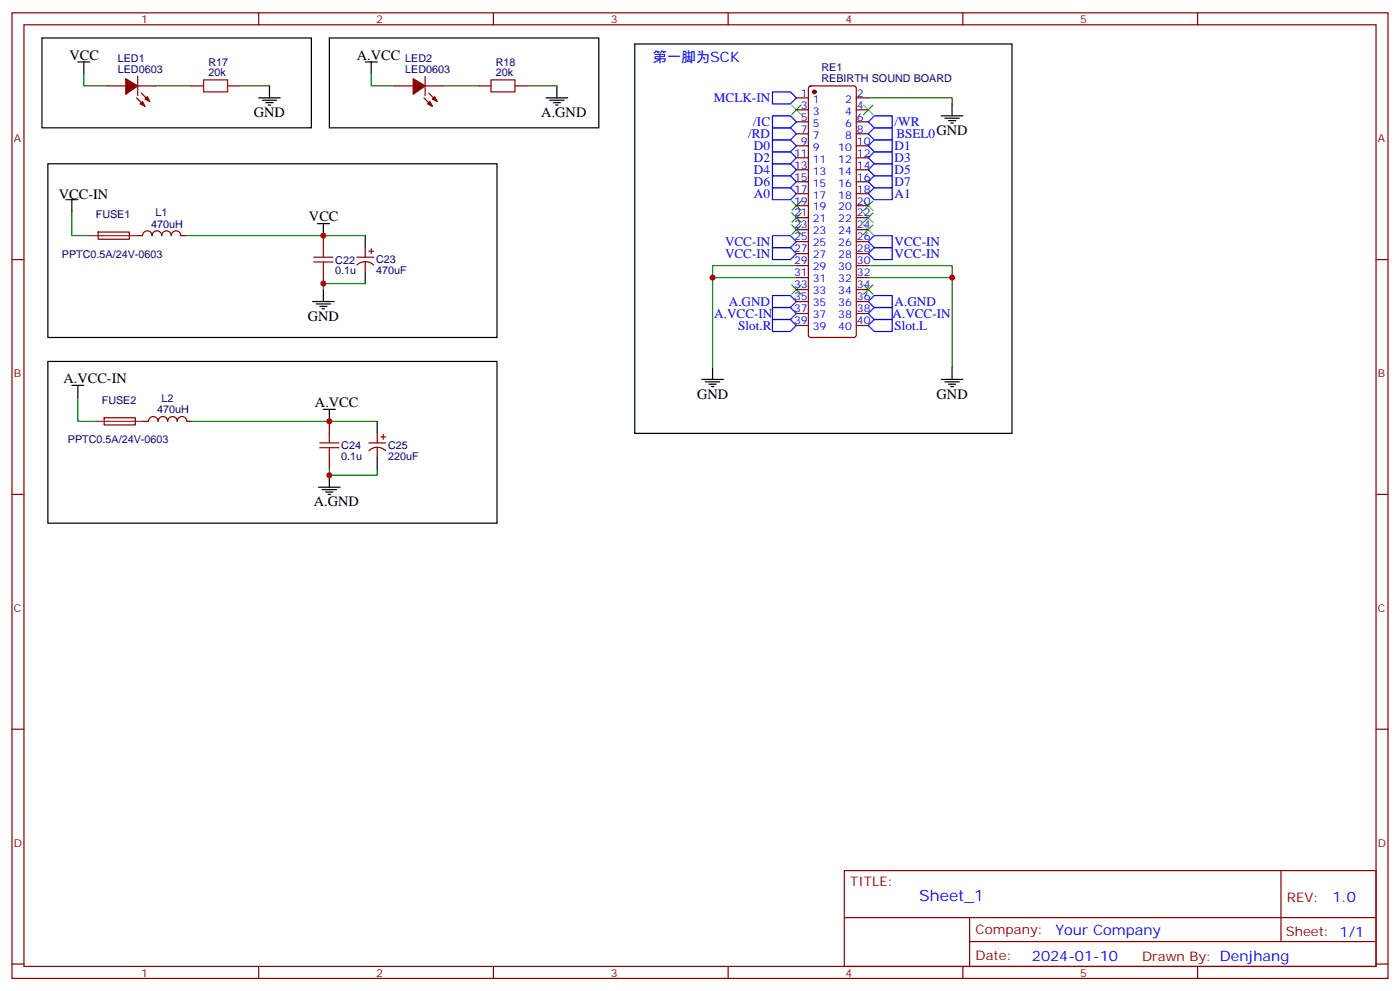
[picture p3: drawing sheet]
<svg xmlns="http://www.w3.org/2000/svg" width="412mm" height="292mm" viewBox="0 0 412 292" stroke-linecap="round" stroke-linejoin="round" font-family="sans-serif">
<g fill="none" stroke="#870000" stroke-width=".35">
<path d="M3.5 3.8h405.4v284.3h-405.4zM7.1 7.3h398.2v277.3h-398.2zM76.2 3.8v3.5M145.3 3.8v3.5M214.5 3.8v3.5M283.6 3.8v3.5M352.8 3.8v3.5M31.7 25.3h5.3M40.2 28.8l2.5 2.5M40.6 25.3h5.3M40.6 22.5v5.6M41.6 27.4l2.5 2.5"/>
<path d="M56.4 25.3h3.6M67 25.3h3.6M116.4 25.3h5.3M124.9 28.8l2.5 2.5M125.2 25.3h5.3M125.2 22.5v5.6M126.3 27.4l2.5 2.5M141.1 25.3h3.5M151.7 25.3h3.5M234.6 28.8h3.5M234.6 32.3h3.5M234.6 35.9h3.5"/>
<path d="M234.6 39.4h3.5M238.4 25.5l.4-.2h12.7l.5 .2 .2 .5v72.7l-.2 .5-.5 .2h-12.7l-.5-.3-.2-.4v-72.7zM252.2 28.8h3.6M252.2 32.3h3.6M252.2 35.9h3.6M252.2 39.4h3.6M234.6 42.9h3.5M234.6 46.5h3.5M234.6 50h3.5M234.6 53.5h3.5M234.6 57h3.5M252.2 42.9h3.6"/>
<path d="M252.2 46.5h3.6M252.2 50h3.6M252.2 53.5h3.6M252.2 57h3.6M3.5 76.4h3.6M28.9 68.3h9.2v2.1h-9.1zM40.6 69.4h1.4a1.41 1.41 0 0 1 1.4-1.4 1.41 1.41 0 0 1 1.4 1.4 1.41 1.41 0 0 1 1.4-1.4 1.41 1.41 0 0 1 1.4 1.4 1.41 1.41 0 0 1 1.4-1.4 1.41 1.41 0 0 1 1.4 1.4 1.41 1.41 0 0 1 1.5-1.4 1.41 1.41 0 0 1 1.4 1.4h1.4M95.2 69.4v3.5M95.2 80v3.5M105.1 75.7h5M105.2 78a3.5 3.5 0 0 1 4.9 0M107.6 72.9v2.8"/>
<path d="M107.6 77.2v2.8M108.7 74h1.4M109.4 73.3v1.4M234.6 78.2h3.5M234.6 74.7h3.5M234.6 71.2h3.5M234.6 67.6h3.5M234.6 60.6h3.5M234.6 64.1h3.5M252.2 78.2h3.6M252.2 74.7h3.6M252.2 71.2h3.6"/>
<path d="M252.2 67.6h3.6M252.2 60.6h3.6M252.2 64.1h3.6M405.3 76.4h3.6M234.6 95.8h3.5M234.6 92.3h3.5M234.6 88.8h3.5M234.6 85.3h3.5M234.6 81.7h3.5M252.2 95.8h3.6M252.2 92.3h3.6M252.2 88.8h3.6"/>
<path d="M252.2 85.3h3.6M252.2 81.7h3.6M30.7 123h9.1l.1 2.1h-9.2zM42.3 124.1h1.4a1.41 1.41 0 0 1 1.5-1.4 1.41 1.41 0 0 1 1.4 1.4 1.41 1.41 0 0 1 1.4-1.4 1.41 1.41 0 0 1 1.4 1.4 1.41 1.41 0 0 1 1.4-1.4 1.41 1.41 0 0 1 1.4 1.4 1.41 1.41 0 0 1 1.4-1.4 1.41 1.41 0 0 1 1.4 1.4h1.4M97 124.1v3.5M97 134.7v3.5M108.7 130.4h4.9M108.7 132.7a3.5 3.5 0 0 1 4.9 0M111.1 127.6v2.8M111.1 131.8v2.9M112.2 128.7h1.4M112.9 128v1.4"/>
<path d="M3.5 145.6h3.6M405.3 145.6h3.6M3.5 214.7h3.6M405.3 214.7h3.6M248.7 256.4h156.6v28.2h-156.6zM377.3 256.4v20.9M248.7 270.2h156.5M285.6 277.3h119.6M285.6 270.2v14.1M3.5 283.9h3.6M76.2 284.6v3.5M145.3 284.6v3.5"/>
<path d="M214.5 284.6v3.5M283.6 284.6v3.5M352.8 284.6v3.5M405.3 283.9h3.6"/>
</g>
<g fill="none" stroke="#000" stroke-width=".35">
<path d="M12.3 11.2h79.4v26.4h-79.4zM22.9 18.2h3.6M24.7 18.2v3.6M97 11.2h79.4v26.4h-79.4zM107.6 18.2h3.5M109.4 18.2v3.6M187 12.9h111.1v114.7h-111.1zM76.2 28.8h6.3M77.3 29.5h4.2M78.3 30.2h2.1M79 30.9h.7M79.4 25.3v3.5"/>
<path d="M160.9 28.8h6.3M161.9 29.5h4.3M163 30.2h2.1M163.7 30.9h.7M164 25.3v3.5M277.3 34.1h6.3M278.3 34.8h4.3M279.4 35.5h2.1M280.1 36.2h.7M280.5 30.6v3.5M14.1 48.2h132.3v51.2h-132.3zM19.4 58.8h3.5"/>
<path d="M21.2 58.8v3.5M93.5 65.9h3.5M95.2 65.9v3.5M107.6 69.4v3.5M107.6 80v3.5M92.1 88.8h6.3M93.1 89.5h4.3M94.2 90.2h2.1M94.9 90.9h.7M95.2 85.3v3.5M14.1 106.4h132.3v47.7h-132.3zM21.2 113.5h3.5"/>
<path d="M22.9 113.5v3.5M206.7 111.7h6.4M207.8 112.4h4.2M208.8 113.1h2.2M209.5 113.8h.8M209.9 108.2v3.5M277.3 111.7h6.3M278.3 112.4h4.3M279.4 113.1h2.1M280.1 113.8h.7M280.5 108.2v3.5M95.2 120.5h3.6"/>
<path d="M97 120.5v3.6M97 139.9v3.6M111.1 124.1v3.5M111.1 134.7v3.5M93.8 143.5h6.4M94.9 144.2h4.2M96 144.9h2.1M96.7 145.6h.7"/>
</g>
<g fill="none" stroke="#008700" stroke-width=".35">
<path d="M24.7 21.8v3.5h7M45.9 25.3h10.5M70.6 25.3h8.8M109.4 21.8v3.5h7M130.5 25.3h10.6M155.2 25.3h8.8M255.8 28.8h24.7v1.8M21.2 62.3v7.1h5.3M54.7 69.4h52.9M234.6 78.2h-24.7v30M255.8 78.2h24.7v30M107.6 83.5h-12.4v1.8"/>
<path d="M209.9 81.7h24.7M255.8 81.7h24.7M22.9 117v7.1h5.3M56.4 124.1h54.7M97 138.2v1.7h14.1v-1.7"/>
</g>
<g fill="none" stroke="#00f" stroke-width=".35">
<path d="M227.5 27.1h5.3l1.8 1.7-1.8 1.8h-5.3zM227.5 34.1h5.3l1.8 1.8-1.8 1.7h-5.3zM227.5 37.6h5.3l1.8 1.8-1.8 1.8h-5.3zM255.8 35.9l1.7-1.8h5.3v3.5h-5.3zM257.5 37.6h5.3v3.6h-5.3l-1.7-1.8zM227.5 41.2h5.3l1.8 1.7-1.8 1.8h-5.3zM227.5 44.7h5.3l1.8 1.8-1.8 1.7h-5.3zM227.5 48.2h5.3l1.8 1.8-1.8 1.8h-5.3zM227.5 51.8h5.3l1.8 1.7-1.8 1.8h-5.3zM227.5 55.3h5.3l1.8 1.7-1.8 1.8h-5.3zM255.8 42.9l1.7-1.7h5.3v3.5h-5.3zM255.8 50l1.7-1.8h5.3v3.6h-5.3z"/>
<path d="M257.5 55.3h5.3v3.5h-5.3l-1.7-1.8zM257.5 44.7h5.3v3.5h-5.3l-1.7-1.7zM257.5 51.8h5.3v3.5h-5.3l-1.7-1.8zM227.5 69.4h5.3l1.8 1.8-1.8 1.7h-5.3zM227.5 72.9h5.3l1.8 1.8-1.8 1.7h-5.3zM255.8 74.7l1.7-1.8h5.3v3.5h-5.3zM257.5 69.4h5.3v3.5h-5.3l-1.7-1.7zM227.5 87h5.3l1.8 1.8-1.8 1.8h-5.3zM227.5 90.6h5.3l1.8 1.7-1.8 1.8h-5.3zM227.5 94.1h5.3l1.8 1.7-1.8 1.8h-5.3zM255.8 95.8l1.7-1.7h5.3v3.5h-5.3zM255.8 92.3l1.7-1.7h5.3v3.5h-5.3z"/>
<path d="M257.5 87h5.3v3.6h-5.3l-1.7-1.8z"/>
</g>
<path d="M60 23.5h7v3.6h-7zM144.6 23.5h7.1v3.6h-7.1zM92.4 77.2h5.7M92.4 75.7h5.7M95.2 72.9v2.8M95.2 77.2v2.8M94.2 131.8h5.6M94.2 130.4h5.6M97 127.6v2.8M97 131.8v2.9" fill="none" stroke="#a10000" stroke-width=".35"/>
<g fill="#870000" stroke="#870000" stroke-width=".35">
<path d="M121.7 23.2l3.5 2.1-3.5 2.5z"/>
<path d="M126.6 29.9l.8 1.4-1.5-.7z"/>
<path d="M128.1 28.5l.7 1.4-1.4-.7z"/>
<path d="M37 23.2l3.6 2.1-3.6 2.5z"/>
<path d="M42 29.9l.7 1.4-1.4-.7z"/>
<path d="M43.4 28.5l.7 1.4-1.4-.7z"/>
<circle cx="239.9" cy="27.1" r=".53"/>
</g>
<path d="M26.5 69.4h14.1M28.2 124.1h14.1" fill="none" stroke="#8c2424" stroke-width=".35"/>
<g fill="none" stroke="#3c3" stroke-width=".35">
<path d="M233.2 30.9l2.8 2.9M236 30.9l-2.8 2.9M254.4 30.9l2.8 2.9M257.2 30.9l-2.8 2.9M233.2 59.2l2.8 2.8M236 59.2l-2.8 2.8M254.4 59.2l2.8 2.8M257.2 59.2l-2.8 2.8M233.2 62.7l2.8 2.8M233.2 66.2l2.8 2.8M236 62.7l-2.8 2.8M236 66.2l-2.8 2.8"/>
<path d="M254.4 62.7l2.8 2.8M254.4 66.2l2.8 2.8M257.2 62.7l-2.8 2.8M257.2 66.2l-2.8 2.8M233.2 83.9l2.8 2.8M236 83.9l-2.8 2.8M254.4 83.9l2.8 2.8M257.2 83.9l-2.8 2.8"/>
</g>
<g fill="#c00">
<circle cx="97" cy="139.9" r=".88"/>
<circle cx="95.3" cy="83.5" r=".88"/>
<circle cx="97" cy="124.1" r=".88"/>
<circle cx="95.3" cy="69.4" r=".88"/>
<circle cx="209.9" cy="81.7" r=".88"/>
<circle cx="280.5" cy="81.7" r=".88"/>
</g>
<text font-size="4.6" fill="#00f" x="270.8" y="265.4">Sheet_1</text>
<g font-size="4.2">
<text x="20.5" y="17.5">VCC</text>
<text x="105.1" y="17.5">A.VCC</text>
<text x="74.8" y="34.5">GND</text>
<text x="159.5" y="34.5">A.GND</text>
<text x="17.3" y="58.5">VCC-IN</text>
<text x="91" y="65.2">VCC</text>
<text x="90.7" y="94.4">GND</text>
<text x="18.7" y="112.8">A.VCC-IN</text>
<text x="92.8" y="119.8">A.VCC</text>
<text x="205.3" y="117.4">GND</text>
<text x="275.9" y="117.4">GND</text>
<text x="92.4" y="149.1">A.GND</text>
</g>
<g font-size="4.2" fill="#00f">
<text x="192.3" y="18.2">第一脚为SCK</text>
<text x="392.5" y="265.6">1.0</text>
<text x="310.9" y="275.2">Your Company</text>
<text x="304" y="283">2024-01-10</text>
</g>
<g font-size="3.9" fill="#00f">
<text x="210.3" y="30.1">MCLK-IN</text>
<text x="220.4" y="40.7">/RD</text>
<text x="221.9" y="37.1">/IC</text>
<text x="263.5" y="37.1">/WR</text>
<text x="264" y="40.7">BSEL0GND</text>
<text x="222.1" y="44.2">D0</text>
<text x="222.1" y="47.6">D2</text>
<text x="263.5" y="44.1">D1</text>
<text x="263.5" y="47.6">D3</text>
<text x="222.1" y="51.2">D4</text>
<text x="263.5" y="51.2">D5</text>
<text x="222.1" y="54.7">D6</text>
<text x="222.1" y="58.3">A0</text>
<text x="263.5" y="58.2">A1</text>
<text x="263.5" y="54.7">D7</text>
<text x="213.6" y="72.4">VCC-IN</text>
<text x="213.6" y="75.9">VCC-IN</text>
<text x="263.5" y="72.4">VCC-IN</text>
<text x="263.5" y="75.9">VCC-IN</text>
<text x="210.4" y="93.6">A.VCC-IN</text>
<text x="214.7" y="90">A.GND</text>
<text x="262.9" y="93.6">A.VCC-IN</text>
<text x="263.5" y="90">A.GND</text>
<text x="217.4" y="97.1">Slot.R</text>
<text x="263.5" y="97.2">Slot.L</text>
</g>
<g font-size="3.9" fill="#800">
<text x="250.5" y="260.9">TITLE:</text>
<text x="379.1" y="265.6">REV:</text>
<text x="287.4" y="275.1">Company:</text>
<text x="378.7" y="275.8">Sheet: 1/1</text>
<text x="287.4" y="282.8">Date:</text>
<text x="336.4" y="282.9">Drawn By: Denjhang</text>
</g>
<g font-size="3.2" fill="#800">
<text x="41.6" y="6.8">1</text>
<text x="110.8" y="6.8">2</text>
<text x="179.9" y="6.8">3</text>
<text x="249.1" y="6.8">4</text>
<text x="318.2" y="6.8">5</text>
<text x="4.1" y="41.9">A</text>
<text x="405.9" y="41.9">A</text>
<text x="4.1" y="111">B</text>
<text x="405.9" y="111">B</text>
<text x="4.1" y="180.2">C</text>
<text x="405.9" y="180.2">C</text>
<text x="4.1" y="249.3">D</text>
<text x="405.9" y="249.3">D</text>
<text x="41.6" y="287.6">1</text>
<text x="110.8" y="287.6">2</text>
<text x="179.9" y="287.6">3</text>
<text x="249.1" y="287.6">4</text>
<text x="318.2" y="287.6">5</text>
</g>
<g font-size="3.2" fill="#000080">
<text x="34.7" y="21.4">LED0603</text>
<text x="34.7" y="18.2">LED1</text>
<text x="61.4" y="22.5">20k</text>
<text x="61.4" y="19.3">R17</text>
<text x="119.4" y="21.4">LED0603</text>
<text x="119.4" y="18.2">LED2</text>
<text x="146.1" y="22.5">20k</text>
<text x="146.1" y="19.3">R18</text>
<text x="242" y="21">RE1</text>
<text x="242" y="24.1">REBIRTH SOUND BOARD</text>
<text x="28.2" y="64.1">FUSE1</text>
<text x="45.8" y="63.7">L1</text>
<text x="44.5" y="67">470uH</text>
<text x="18.2" y="75.8">PPTC0.5A/24V-0603</text>
<text x="98.8" y="77.6">C22</text>
<text x="110.8" y="77.6">C23</text>
<text x="98.8" y="80.7">0.1u</text>
<text x="110.8" y="80.8">470uF</text>
<text x="30" y="118.8">FUSE2</text>
<text x="47.6" y="118.4">L2</text>
<text x="46.3" y="121.7">470uH</text>
<text x="20" y="130.5">PPTC0.5A/24V-0603</text>
<text x="100.5" y="135.4">0.1u</text>
<text x="100.5" y="132.3">C24</text>
<text x="114.3" y="135.4">220uF</text>
<text x="114.3" y="132.3">C25</text>
</g>
<g font-size="3.2" fill="#00f">
<text x="235.9" y="28.5">1</text>
<text x="252.4" y="28.5">2</text>
<text x="235.9" y="32">3</text>
<text x="235.9" y="35.5">5</text>
<text x="239.4" y="30.2">1</text>
<text x="239.4" y="33.8">3</text>
<text x="248.9" y="33.8">4</text>
<text x="248.9" y="30.2">2</text>
<text x="252.4" y="35.5">6</text>
<text x="252.4" y="32">4</text>
<text x="235.9" y="39.1">7</text>
<text x="239.4" y="37.3">5</text>
<text x="239.4" y="40.8">7</text>
<text x="248.9" y="40.8">8</text>
<text x="248.9" y="37.3">6</text>
<text x="252.4" y="39.1">8</text>
<text x="233.9" y="46.1">11</text>
<text x="235.9" y="42.6">9</text>
<text x="239.4" y="44.3">9</text>
<text x="239.4" y="47.9">11</text>
<text x="246.9" y="47.9">12</text>
<text x="246.9" y="44.3">10</text>
<text x="252.4" y="46.1">12</text>
<text x="252.4" y="42.6">10</text>
<text x="233.9" y="49.6">13</text>
<text x="233.9" y="53.2">15</text>
<text x="239.4" y="51.4">13</text>
<text x="246.9" y="51.4">14</text>
<text x="252.4" y="53.2">16</text>
<text x="252.4" y="49.6">14</text>
<text x="233.9" y="56.7">17</text>
<text x="239.4" y="54.9">15</text>
<text x="239.4" y="58.5">17</text>
<text x="246.9" y="58.5">18</text>
<text x="246.9" y="54.9">16</text>
<text x="252.4" y="56.7">18</text>
<text x="233.9" y="60.2">19</text>
<text x="233.9" y="63.7">21</text>
<text x="239.4" y="62">19</text>
<text x="239.4" y="65.5">21</text>
<text x="246.9" y="65.5">22</text>
<text x="246.9" y="62">20</text>
<text x="252.4" y="63.7">22</text>
<text x="252.4" y="60.2">20</text>
<text x="233.9" y="67.3">23</text>
<text x="233.9" y="70.8">25</text>
<text x="239.4" y="69">23</text>
<text x="246.9" y="69">24</text>
<text x="252.4" y="70.8">26</text>
<text x="252.4" y="67.3">24</text>
<text x="233.9" y="74.3">27</text>
<text x="233.9" y="77.9">29</text>
<text x="239.4" y="72.6">25</text>
<text x="239.4" y="76.1">27</text>
<text x="246.9" y="76.1">28</text>
<text x="246.9" y="72.6">26</text>
<text x="252.4" y="77.9">30</text>
<text x="252.4" y="74.3">28</text>
<text x="233.9" y="81.4">31</text>
<text x="239.4" y="79.6">29</text>
<text x="239.4" y="83.1">31</text>
<text x="246.9" y="83.1">32</text>
<text x="246.9" y="79.6">30</text>
<text x="252.4" y="81.4">32</text>
<text x="233.9" y="84.9">33</text>
<text x="233.9" y="88.4">35</text>
<text x="239.4" y="86.7">33</text>
<text x="246.9" y="86.7">34</text>
<text x="252.4" y="88.4">36</text>
<text x="252.4" y="84.9">34</text>
<text x="233.9" y="92">37</text>
<text x="233.9" y="95.5">39</text>
<text x="239.4" y="90.2">35</text>
<text x="239.4" y="93.7">37</text>
<text x="246.9" y="93.7">38</text>
<text x="246.9" y="90.2">36</text>
<text x="252.4" y="95.5">40</text>
<text x="252.4" y="92">38</text>
<text x="239.4" y="97.3">39</text>
<text x="246.9" y="97.3">40</text>
</g>
</svg>
